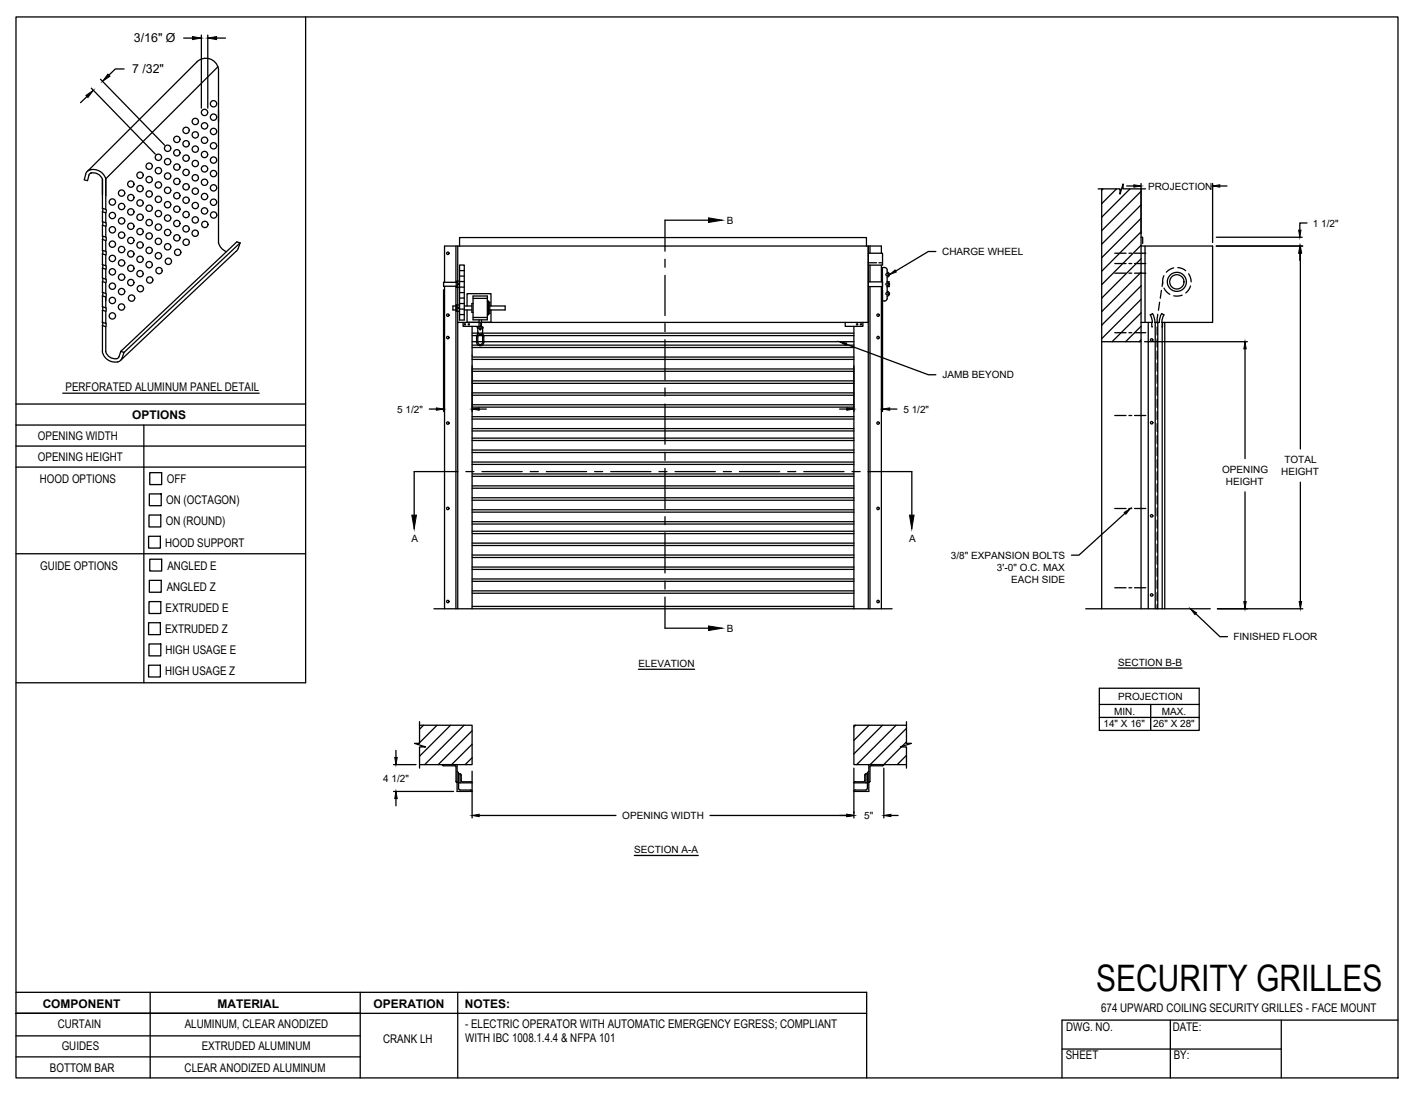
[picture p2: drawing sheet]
<svg xmlns="http://www.w3.org/2000/svg" width="279mm" height="216mm" viewBox="0 0 279 216" stroke-linecap="round" stroke-linejoin="round" font-family="sans-serif">
<!-- layer: CRANK LH -->
<g fill="none" stroke="#000" stroke-width=".25">
<path d="M216.7 37.3h4.3v1l.6-2v1h4.4M217.4 37.3v82.8M217.6 37.3l-.2 .2M220.3 37.3l-2.9 2.9M223 37.3l-5.6 5.6M225.1 37.3v82.8M225.1 37.8l-7.7 7.7M87.7 56.5v63.6M90 48.6v7.1M90 56.5v63.6M90.3 48.6v71.5M90.3 55.7h-2.8v.8h2.8"/>
<path d="M90.6 56.1h.1M90.7 48.6v-1.7h80.3v1.7M90.7 55.5h-.7v1.2h.7M90.7 52.3h.9v10.9h-.9zM90.7 56.7h.9M90.7 55.6h.9M90.7 59.9h.9M90.7 58.8h.9M90.7 57.7h.9M90.7 54.5h.9M90.7 53.4h.9M93.3 59.9h-.2v1.7h.2"/>
<path d="M93.3 58.4h2.9v4.7h-2.9zM93.3 58.9h2.9M96.2 59.4h.2v2.7h-.2M96.4 59.7h.2v2.2h-.2M171.3 55.6h2.8v1h-2.8M171.3 50h2.8v2.3h-2.8M171.3 48.6v71.5M171.3 51.9h1.7M171.7 48.6v1.4M171.7 52.3v3.3M171.7 56.6v63.5M173.4 51.9h.7"/>
<path d="M173.9 50v-1.4h-86.2v7.1M173.9 52.3v3.3M173.9 56.6v63.5M175 57.5a.48 .48 0 0 1 .5 .5 .48 .48 0 0 1-.5 .4M175 53.7a.48 .48 0 0 1 .5 .5 .48 .48 0 0 1-.5 .5M175 55.6a.48 .48 0 0 1 .5 .5 .48 .48 0 0 1-.5 .5M175 53.7v-.7l-.4-.2h-.5v6.6l.7-.1 .2-.4M175 54.7v.9h.5M175 58.4v.5M175.5 56.6h-.5v.9M220 50h2.2M220 52h2.2"/>
<path d="M220 53.9h2.2M222.8 50h.5M222.8 52h.5M222.8 53.9h.5M223.9 50h2.2M223.9 52h2.2M223.9 53.9h2.2M225.1 40.4l-7.7 7.8M225.1 43.1l-7.7 7.8M225.1 45.8l-7.7 7.7M225.1 48.6h14.2v15h-10M225.1 46.8h.4v1.3"/>
<path d="M225.1 48.4l-7.7 7.8M225.1 51.1l-7.7 7.7M225.1 53.7l-7.7 7.8M225.1 56.4l-7.7 7.8M225.1 59.1l-7.7 7.7M225.9 48.6v15M228.8 59.6l-.2 1.6M229.2 57.3l-.3 1.6M229.4 55.6l-.1 .9M229.7 54.4l-.2 .5-.1 1.1M229.7 56.9l.5 .7 .6 .5M231.6 52.9l-.7 .2-.8 .6"/>
<path d="M232.4 52.8l.9 .2 .7 .4M233.3 58.3l-1 .1h-.7M234.5 54l.4 .7 .1 .9M234.9 56.4l-.2 .6-.7 .8M90 60.4h-.6v.8h.6M90.3 63.6h81M90.6 60.8h.1M90.7 62.1h.9M90.7 61h.9M90.7 60.2h-.7v1.2h.7M91.4 63.6v.8h3.5v-.8M91.6 60.4h1.5"/>
<path d="M91.6 61.2h1.5M92.2 60.4v-2.4h4.7v2.4M92.2 61.2v2.4h2.3M93.2 64.4v55.7M93.2 67.4h75.3M93.2 77.5h75.3M93.2 78h75.3M93.2 75.2h75.3M93.2 75.6h75.3M93.2 72.8h75.3M93.2 73.3h75.3M93.2 70.5h75.3"/>
<path d="M93.2 70.9h75.3M93.2 68.1h75.3M93.2 68.6h75.3M93.2 79.9h75.3M93.2 65.7h75.3M93.2 66.2h75.3M93.3 62.7h2.9M94.3 64.8l-.2-.1 .2-.2h.9l.1 .2-.1 .1M94.3 64.8v.7a.48 .48 0 0 0 .5 .5 .48 .48 0 0 0 .4-.5v-.7M94.3 64.8h.9M94.3 65.6l-.1 .4M94.3 66.2a.48 .48 0 0 1 .6-.2 .48 .48 0 0 1 .3 .5v1a.48 .48 0 0 1-.4 .5 .48 .48 0 0 1-.5-.5z"/>
<path d="M94.5 63.1v1.4M95 63.1v1.4M95.2 65.6l.2 .7a2.14 2.14 0 0 1-.1 1.7 .71 .71 0 0 1-.8 .2 .71 .71 0 0 1-.5-.7v-1l.2-.5M96.6 60.4h3.1v.8h-3.1M96.9 61.2v2.4h-1.9M166.8 63.6v.8h3.5v-.8M168.5 64.4v55.7M217.4 67.4h7.7M220 65.7h2.2M222.8 65.7h.5M223.9 65.7h2.2M225.1 63.6h2.3"/>
<path d="M225.1 61.7l-5.7 5.7M225.1 64.4l-3 3M225.1 67.1l-.3 .3M226.6 63.6v56.5M227.3 63.6v.9h.1M227.4 61.9l.4 1 .1 .7h.9M227.4 61.9l-.4 .2 .3 .7 .1 .8M227.9 63.6v56.5M228.3 64.5v1.6M228.3 66.9v1.6M228.3 69.3v1.6M228.3 71.7v1.6"/>
<path d="M228.3 74.1v1.5M228.3 76.4v1.6M228.3 78.8v1.6M228.5 62l-.2 1.7M228.5 63.6v56.5M229.2 61.9l-.4 1-.1 .7M229.2 61.9l.5 .2-.3 .7-.1 .8M229.3 63.6v56.5M229.4 63.6v.9h-.1M229.8 63.6v56.5M93.2 84.6h75.3M93.2 85h75.3"/>
<path d="M93.2 82.2h75.3M93.2 82.7h75.3M93.2 80.3h75.3M93.2 91.2h75.3M93.2 91.7h75.3M93.2 88.8h75.3M93.2 89.3h75.3M93.2 86.5h75.3M93.2 86.9h75.3M93.2 95.9h75.3M93.2 96.4h75.3M93.2 93.5h75.3"/>
<path d="M93.2 94h75.3M93.2 98.2h75.3M93.2 98.7h75.3M220 82h2.2M222.8 82h.5M223.9 82h2.2M228.3 81.2v1.6M228.3 83.6v1.6M228.3 86v1.5M228.3 88.3v1.6M228.3 90.7v1.6M228.3 93.1v1.6"/>
<path d="M228.3 95.5v1.6M228.3 97.9v1.6M93.2 119.7h75.3M93.2 103h75.3M93.2 103.4h75.3M93.2 100.6h75.3M93.2 101.1h75.3M93.2 109.5h75.3M93.2 110h75.3M93.2 107.2h75.3M93.2 107.7h75.3M93.2 104.8h75.3"/>
<path d="M93.2 105.3h75.3M93.2 114.3h75.3M93.2 114.7h75.3M93.2 111.9h75.3M93.2 112.4h75.3M93.2 116.6h75.3M93.2 117.1h75.3M220 100.4h2.2M220 116h2.2M222.8 100.4h.5M222.8 116h.5M223.9 100.4h2.2"/>
<path d="M223.9 116h2.2M228.3 100.2v1.6M228.3 102.6v1.6M228.3 105v1.6M228.3 107.4v1.6M228.3 109.8v1.6M228.3 112.2v1.5M228.3 114.5v1.6M228.3 116.9v1.6M228.3 119.3v.8M85.6 120.1h90.4M214.2 120.1h24.6"/>
<path d="M82.7 146.7l-.3 .2M82.8 143.1h10.4v7.8h-10.4M82.8 142.4v4.3h-1l2.2 .7h-1.2v4.2M83.6 143.1l-.8 .8M86.2 143.1l-3.4 3.5M87.5 151.1l-.3-.2h3v5.3h2.9l-.3-.3M87.5 151.1h2.3M88.9 143.1l-6.1 6.1M89.8 151.1l.2 .2v2.9l.2 .2M90.2 152.3l.3 .3v3M90.2 154.4h.1M90.5 155.6l.3 .3"/>
<path d="M90.5 152.7h.3M90.8 152.7l.2 .2M90.8 152.7v1.8M90.8 155.9h2.1M91 153l.1 1.2 1.8 .1M91.6 143.1l-7.8 7.8M92.9 154.3l.2 .2h-2.6M93.2 144.2l-6.7 6.7M93.2 146.9l-4.1 4M93.2 149.5l-1.4 1.4M168.7 154.3l-.2 .2h2.7M168.7 154.3h1.7"/>
<path d="M168.8 155.9h2.1M168.8 143.1l-.3 .3M170.6 153v1.1l-.2 .2M170.8 152.7l-.2 .2M171.1 155.6l-.3 .3M171.2 152.7h-.3v1.8M171.2 152.6v3M171.4 152.3l-.3 .3M171.4 154.4h.1M171.5 143.1l-3 3M171.6 154.2l-.2 .2M171.7 151.3v2.9"/>
<path d="M171.9 151.1l-.3 .2M171.9 151.1h2.3M174.1 143.1l-5.6 5.7M174.4 150.9l-.3 .2M174.4 150.9h-3v5.3h-2.9l.3-.3M176.8 143.1l-7.8 7.8M177.9 147.4l-3.5 3.5M178.9 143.1h-10.4v7.8h10.4M178.9 142.4v4.3h.9l-2.1 .7h1.2v4.2M178.9 143.7l-7.2 7.2M178.9 146.4l-1 .9M178.9 149.1l-1.9 1.8"/>
<circle cx="88.4" cy="50" r=".24"/>
<circle cx="90.5" cy="56.1" r=".1"/>
<circle cx="175" cy="56.1" r=".24"/>
<circle cx="175" cy="58" r=".24"/>
<circle cx="175" cy="54.2" r=".24"/>
<circle cx="232.2" cy="55.6" r="1.41"/>
<circle cx="232.2" cy="55.6" r="1.89"/>
<circle cx="88.4" cy="66.6" r=".24"/>
<circle cx="88.4" cy="62.2" r=".24"/>
<circle cx="90.5" cy="60.8" r=".1"/>
<circle cx="91.7" cy="64" r=".12"/>
<circle cx="92.5" cy="64" r=".12"/>
<circle cx="94.8" cy="65" r=".12"/>
<circle cx="169.1" cy="64" r=".12"/>
<circle cx="169.9" cy="64" r=".12"/>
<circle cx="173.3" cy="62.2" r=".24"/>
<circle cx="173.3" cy="66.6" r=".24"/>
<circle cx="227.2" cy="67.1" r=".24"/>
<circle cx="88.4" cy="83.5" r=".24"/>
<circle cx="173.3" cy="83.5" r=".24"/>
<circle cx="227.2" cy="83.4" r=".24"/>
<circle cx="88.4" cy="118.7" r=".24"/>
<circle cx="88.4" cy="100.3" r=".24"/>
<circle cx="173.3" cy="118.7" r=".24"/>
<circle cx="173.3" cy="100.3" r=".24"/>
<circle cx="227.2" cy="101.8" r=".24"/>
<circle cx="227.2" cy="117.4" r=".24"/>
</g>
<!-- layer: ANNOTATIONS -->
<g fill="none" stroke="#000" stroke-width=".25">
<path d="M17.2 19.1l-1.3 1.2M18 17.4l12.6 13M19.8 15.6l12.7 13M24.5 13.6h-1.7l-1.3 1.2M36.2 7.5h1.8M39.7 6.9v14.4M41 6.9v14.4M42.7 7.5h1.8M222.3 36.7h1.4M225.1 36.2v9.9M239.3 36.2v11.7M240.7 36.7h1.4"/>
<path d="M87.5 57.2v24M174.1 57.3v23.9M184.7 49.6h-1.5l-6.5 3.9M240 48.6h17.1M240 46.8h16.9M256.5 50v1.4M256.6 50v38.6M257.9 44h-1.4v1.4M93.2 72.2v9M167 67.9l16.2 6.1h1.5M168.5 72.2v9M225.8 67.4h20.3"/>
<path d="M245.7 68.9v21.6M84.7 80.7h1.4M94.6 80.7h1.4M165.7 80.7h1.4M175.6 80.7h1.4M245.7 97.1v21.6M256.6 95.2v23.5M222 101.3l-9.1 8.3h-1.5M126 132.1h11.1M216.9 135.8h19.7v8.3h-19.7zM216.9 139h19.7M220.6 131.8h12.6"/>
<path d="M227.1 139v5.1M235.9 121.1l4.8 4.5h1.5M240.2 120.1h16.9M77.7 150.9h4.4M77.7 156.2h11.8M78.1 148.1v1.4M78.1 157.6v1.4M93.2 152.2v9.2M168.5 151.6v9.8M174.4 151.6v9.8M216.9 141.6h19.7M94.6 160.9h26.9"/>
<path d="M125.2 168.8h12.6M140.1 160.9h27M175.8 160.9h1.4"/>
</g>
<g fill="#000" stroke="#000" stroke-width=".2">
<path d="M17 18.8l1.4-1-1 1.4zM21.3 14.6l.4 .4-1.5 1zM38 7.2l1.7 .3-1.7 .3zM41 7.5l1.7-.3v.6zM223.7 36.5l1.4 .2-1.4 .2zM239.3 36.7l1.4-.2v.4zM175.5 54.2l1.1-.9 .2 .4zM256.5 48.6l.2 1.4h-.5zM256.2 45.4h.5l-.2 1.4zM256.6 48.6l.2 1.4h-.5zM165.7 67.4l1.4 .3-.2 .5zM245.7 67.4l.2 1.5h-.5z"/>
<path d="M86.1 80.5l1.4 .2-1.4 .3zM93.2 80.7l1.4-.2v.5zM167.1 80.5l1.4 .2-1.4 .3zM174.1 80.7l1.5-.2v.5zM221.8 101.1l1.2-.7-.9 1.1zM245.4 118.7h.5l-.2 1.4zM256.3 118.7h.5l-.2 1.4zM234.9 120.1l1.2 .8-.3 .4zM77.9 149.5h.5l-.3 1.4zM78.1 156.2l.3 1.4h-.5zM93.2 160.9l1.4-.2v.5zM167.1 160.7l1.4 .2-1.4 .3z"/>
<path d="M174.4 160.9l1.4-.2v.5z"/>
</g>
<!-- layer: CRANK LH -->
<path d="M93.2 70.2h.1" fill="none" stroke="#000" stroke-width=".2"/>
<!-- layer: SECTION CUTS -->
<g fill="none" stroke="#000" stroke-width=".25">
<path d="M131.2 51.2v1.5M131.2 54.3v8M139.8 43.5h-8.6v6.1M131.2 63.9v1.5M131.2 67v8M131.2 76.6v1.5M131.2 79.7v8M90.3 93.1h-8.6v8.6M91.9 93.1h1.6M95.1 93.1h7.9M104.6 93.1h1.6M107.8 93.1h7.9"/>
<path d="M117.3 93.1h1.6M120.5 93.1h7.9M130 93.1h1.6M131.2 89.3v1.5M131.2 92.4v8M133.2 93.1h7.9M142.7 93.1h1.6M145.9 93.1h7.9M155.4 93.1h1.6M158.6 93.1h7.9M168.1 93.1h1.6M171.3 93.1h8.6v8.6"/>
<path d="M131.2 102v1.5M131.2 105.1v8M131.2 114.7v1.5M131.2 117.8v6.2h8.6"/>
</g>
<path d="M139.8 43l2.7 .5-2.7 .4zM81.3 101.7h.9l-.5 2.7zM179.5 101.7h.9l-.5 2.7zM139.8 123.5l2.7 .5-2.7 .4z" fill="#000" stroke="#000" stroke-width=".2"/>
<!-- layer: DETAILS -->
<g fill="none" stroke="#000" stroke-width=".25">
<path d="M38.9 12.2a2.53 2.53 0 0 1 4.2 1.3v10.5M38.9 12.2l-21.6 21.6M43 13.2l-22.1 22.1M16.9 34.4l-.3 1.1 .7 .2 .2-1.1M17.7 33.5a2.59 2.59 0 0 1 3.2 1.8M17.9 34.2a1.94 1.94 0 0 1 2.3 1.2v5.7l.7 .2v-6M18 33.4a1.26 1.26 0 0 0-1.1 1M18.1 34.1l-.6 .5M43.1 21.8v26.1a2.59 2.59 0 0 0 1.5 1.8M20.2 57.7v.7M20.2 49.4v.7M20.2 52.2v.7"/>
<path d="M20.2 54.9v.7M20.2 43.8v.6M20.2 41.1v.7M20.2 46.6v.7M20.2 47.3l.7 .2v2.1l-.7-.2zM20.2 50.1l.7 .2v2.1l-.7-.2zM20.9 42l-.7-.2v2l.7 .2M20.9 44.7l-.7-.2v2.1l.7 .2M20.9 53.1l-.7-.2v2l.7 .2M20.9 55.8l-.7-.2v2.1l.7 .2M20.9 58.6l-.7-.2v2.1l.7 .2M20.9 42v2"/>
<path d="M20.9 44.7v2.1M20.9 53.1v2M20.9 55.8v2.1M20.9 58.6v2.1M20.9 41.3v.7M20.9 43.9v.7M20.9 46.8v.7M20.9 49.6v.7M20.9 52.4v.7M20.9 55.1v.7M20.9 57.9v.7M47.4 47.9a2.44 2.44 0 0 1-.8 1.7l-22.7 21.4"/>
<path d="M47.4 47.9l-22.9 21.7M47.4 47.9l-.7-.2-22.9 21.6M20.2 63.6v.7M20.2 60.5v.7M20.2 69.5a2.49 2.49 0 0 0 3.6 1.7l.3-.6 .4-1-.7-.3-.3 1.1M20.2 61.2l.7 .2v2.4l-.7-.2zM20.9 69.4a1.76 1.76 0 0 0 2.5 1.2l.1-.2M20.9 63.8v.6M20.9 64.5l-.7-.2v5.2M20.9 64.5v4.9M20.9 60.7v.7"/>
<circle cx="22.2" cy="39.9" r=".62"/>
<circle cx="24" cy="38.1" r=".62"/>
<circle cx="25.8" cy="36.3" r=".62"/>
<circle cx="25.8" cy="39" r=".62"/>
<circle cx="27.6" cy="34.6" r=".62"/>
<circle cx="27.6" cy="37.2" r=".62"/>
<circle cx="29.4" cy="32.8" r=".62"/>
<circle cx="29.4" cy="38.3" r=".62"/>
<circle cx="29.4" cy="35.4" r=".62"/>
<circle cx="31.3" cy="36.5" r=".62"/>
<circle cx="31.3" cy="31" r=".62"/>
<circle cx="31.3" cy="33.7" r=".62"/>
<circle cx="31.3" cy="39.3" r=".62"/>
<circle cx="33.1" cy="31.9" r=".62"/>
<circle cx="33.1" cy="34.7" r=".62"/>
<circle cx="33.1" cy="29.3" r=".62"/>
<circle cx="33.1" cy="37.6" r=".62"/>
<circle cx="34.9" cy="33" r=".62"/>
<circle cx="34.9" cy="38.6" r=".62"/>
<circle cx="34.9" cy="27.5" r=".62"/>
<circle cx="34.9" cy="35.8" r=".62"/>
<circle cx="34.9" cy="30.2" r=".62"/>
<circle cx="36.7" cy="25.7" r=".62"/>
<circle cx="36.7" cy="34" r=".62"/>
<circle cx="36.7" cy="36.9" r=".62"/>
<circle cx="36.7" cy="31.2" r=".62"/>
<circle cx="36.7" cy="39.5" r=".62"/>
<circle cx="36.7" cy="28.4" r=".62"/>
<circle cx="38.5" cy="24" r=".62"/>
<circle cx="38.5" cy="26.6" r=".62"/>
<circle cx="38.5" cy="29.4" r=".62"/>
<circle cx="38.5" cy="35.1" r=".62"/>
<circle cx="38.5" cy="32.3" r=".62"/>
<circle cx="38.5" cy="37.7" r=".62"/>
<circle cx="40.4" cy="24.8" r=".62"/>
<circle cx="40.4" cy="33.3" r=".62"/>
<circle cx="40.4" cy="30.5" r=".62"/>
<circle cx="40.4" cy="27.7" r=".62"/>
<circle cx="40.4" cy="22.2" r=".62"/>
<circle cx="40.4" cy="38.8" r=".62"/>
<circle cx="40.4" cy="36" r=".62"/>
<circle cx="42.1" cy="31.6" r=".62"/>
<circle cx="42.1" cy="34.3" r=".62"/>
<circle cx="42.1" cy="37.1" r=".62"/>
<circle cx="42.1" cy="20.5" r=".62"/>
<circle cx="42.1" cy="28.8" r=".62"/>
<circle cx="42.1" cy="39.9" r=".62"/>
<circle cx="42.1" cy="23.1" r=".62"/>
<circle cx="42.1" cy="25.9" r=".62"/>
<circle cx="22.2" cy="56.5" r=".62"/>
<circle cx="22.2" cy="51" r=".62"/>
<circle cx="22.2" cy="45.3" r=".62"/>
<circle cx="22.2" cy="48.2" r=".62"/>
<circle cx="22.2" cy="59.3" r=".62"/>
<circle cx="22.2" cy="42.5" r=".62"/>
<circle cx="22.2" cy="53.6" r=".62"/>
<circle cx="24" cy="57.5" r=".62"/>
<circle cx="24" cy="40.8" r=".62"/>
<circle cx="24" cy="43.6" r=".62"/>
<circle cx="24" cy="49.2" r=".62"/>
<circle cx="24" cy="51.9" r=".62"/>
<circle cx="24" cy="46.4" r=".62"/>
<circle cx="24" cy="54.7" r=".62"/>
<circle cx="25.8" cy="47.5" r=".62"/>
<circle cx="25.8" cy="55.8" r=".62"/>
<circle cx="25.8" cy="44.7" r=".62"/>
<circle cx="25.8" cy="50.1" r=".62"/>
<circle cx="25.8" cy="52.9" r=".62"/>
<circle cx="25.8" cy="41.8" r=".62"/>
<circle cx="26" cy="58.8" r=".62"/>
<circle cx="27.6" cy="54" r=".62"/>
<circle cx="27.6" cy="48.4" r=".62"/>
<circle cx="27.6" cy="45.7" r=".62"/>
<circle cx="27.6" cy="51.2" r=".62"/>
<circle cx="27.6" cy="40.1" r=".62"/>
<circle cx="27.6" cy="42.9" r=".62"/>
<circle cx="27.7" cy="57" r=".62"/>
<circle cx="29.4" cy="52.2" r=".62"/>
<circle cx="29.4" cy="41.1" r=".62"/>
<circle cx="29.4" cy="43.9" r=".62"/>
<circle cx="29.4" cy="46.6" r=".62"/>
<circle cx="29.4" cy="49.4" r=".62"/>
<circle cx="29.5" cy="55.3" r=".62"/>
<circle cx="31.3" cy="50.5" r=".62"/>
<circle cx="31.3" cy="47.6" r=".62"/>
<circle cx="31.3" cy="44.8" r=".62"/>
<circle cx="31.3" cy="42.2" r=".62"/>
<circle cx="31.4" cy="53.4" r=".62"/>
<circle cx="33.1" cy="43" r=".62"/>
<circle cx="33.1" cy="45.9" r=".62"/>
<circle cx="33.1" cy="48.7" r=".62"/>
<circle cx="33.1" cy="40.4" r=".62"/>
<circle cx="33.2" cy="51.6" r=".62"/>
<circle cx="34.9" cy="46.9" r=".62"/>
<circle cx="34.9" cy="44.1" r=".62"/>
<circle cx="34.9" cy="41.3" r=".62"/>
<circle cx="35.1" cy="49.8" r=".62"/>
<circle cx="36.7" cy="45.2" r=".62"/>
<circle cx="36.7" cy="42.3" r=".62"/>
<circle cx="36.7" cy="47.8" r=".62"/>
<circle cx="38.5" cy="46" r=".62"/>
<circle cx="38.5" cy="40.6" r=".62"/>
<circle cx="38.5" cy="43.4" r=".62"/>
<circle cx="40.4" cy="41.6" r=".62"/>
<circle cx="40.4" cy="44.3" r=".62"/>
<circle cx="42.2" cy="42.4" r=".62"/>
<circle cx="22.2" cy="62.3" r=".62"/>
<circle cx="24" cy="60.6" r=".62"/>
</g>
<!-- layer: TITLE BLOCK -->
<g fill="none" stroke="#000" stroke-width=".25">
<path d="M3.2 3.3h272.6v209.4h-272.6zM60.3 3.3v131.4h-57.1M3.2 79.7h57.1M12.4 77.6h38.7M3.2 88h57.1M3.2 92.2h57.1M3.2 83.9h57.1M28.4 83.9v50.8M29.5 97.5h2.3v2.3h-2.3zM29.5 93.3h2.4v2.3h-2.4zM3.2 109.3h57.1M29.3 105.8h2.3v2.4h-2.3z"/>
<path d="M29.4 118.7h2.3v2.4h-2.3zM29.4 101.6h2.3v2.4h-2.3zM29.5 114.5h2.3v2.4h-2.3zM29.5 110.4h2.4v2.3h-2.4zM29.3 122.9h2.3v2.3h-2.3zM29.3 131.3h2.3v2.3h-2.3zM29.4 127.1h2.3v2.3h-2.3zM3.2 195.8h167.8v16.9M29.6 195.8v16.9M71.1 200h-67.9h167.8M71.1 195.8v16.9M90.3 195.8v16.9"/>
<path d="M3.2 208.6h67.9M3.2 204.4h67.9M209.6 207h43.2M230.9 201.3v11.4M252.8 201.3v11.4M275.8 201.3h-66.2v11.4"/>
</g>
<text font-size="7.2" x="216.3" y="195.5">SECURITY GRILLES</text>
<g font-size="2.4">
<text x="26.4" y="8.4">3/16&quot; Ø</text>
<text x="26.1" y="14.5">7 /32&quot;</text>
<text x="12.9" y="77.1">PERFORATED ALUMINUM PANEL DETAIL</text>
<text x="26.1" y="82.6">OPTIONS</text>
<text x="7.5" y="86.8">OPENING WIDTH</text>
<text x="7.5" y="91">OPENING HEIGHT</text>
<text x="7.9" y="95.3">HOOD OPTIONS</text>
<text x="32.9" y="95.4">OFF</text>
<text x="32.8" y="99.5">ON (OCTAGON)</text>
<text x="32.6" y="107.9">HOOD SUPPORT</text>
<text x="32.7" y="103.7">ON (ROUND)</text>
<text x="7.9" y="112.4">GUIDE OPTIONS</text>
<text x="33" y="112.4">ANGLED E</text>
<text x="32.9" y="116.6">ANGLED Z</text>
<text x="32.6" y="124.9">EXTRUDED Z</text>
<text x="32.7" y="120.7">EXTRUDED E</text>
<text x="32.7" y="129.1">HIGH USAGE E</text>
<text x="32.6" y="133.3">HIGH USAGE Z</text>
<text x="8.4" y="198.9">COMPONENT</text>
<text x="11.4" y="202.8">CURTAIN</text>
<text x="36.5" y="202.9">ALUMINUM, CLEAR ANODIZED</text>
<text x="42.9" y="198.8">MATERIAL</text>
<text x="73.7" y="198.9">OPERATION</text>
<text x="91.7" y="198.9">NOTES:</text>
<text x="91.8" y="202.8">- ELECTRIC OPERATOR WITH AUTOMATIC EMERGENCY EGRESS; COMPLIANT</text>
<text x="210.4" y="203.6">DWG. NO.</text>
<text x="217.3" y="199.8">674 UPWARD COILING SECURITY GRILLES - FACE MOUNT</text>
<text x="231.4" y="203.4">DATE:</text>
<text x="12.2" y="207.3">GUIDES</text>
<text x="39.8" y="207.2">EXTRUDED ALUMINUM</text>
<text x="75.6" y="205.8">CRANK LH</text>
<text x="91.8" y="205.7">WITH IBC 1008.1.4.4 &amp; NFPA 101</text>
<text x="210.3" y="209.1">SHEET</text>
<text x="231.6" y="209">BY:</text>
<text x="9.8" y="211.5">BOTTOM BAR</text>
<text x="36.4" y="211.6">CLEAR ANODIZED ALUMINUM</text>
</g>
<g font-size="2">
<text x="226.5" y="37.4">PROJECTION</text>
<text x="143.4" y="44.2">B</text>
<text x="259" y="44.7">1 1/2&quot;</text>
<text x="185.9" y="50.4">CHARGE WHEEL</text>
<text x="185.9" y="74.7">JAMB BEYOND</text>
<text x="78.4" y="81.4">5 1/2&quot;</text>
<text x="178.2" y="81.4">5 1/2&quot;</text>
<text x="241.1" y="93.3">OPENING</text>
<text x="241.9" y="95.7">HEIGHT</text>
<text x="252.8" y="93.8">HEIGHT</text>
<text x="253.4" y="91.4">TOTAL</text>
<text x="81.2" y="107">A</text>
<text x="179.4" y="107">A</text>
<text x="187.6" y="110.3">3/8&quot; EXPANSION BOLTS</text>
<text x="196.7" y="112.7">3'-0&quot; O.C. MAX</text>
<text x="199.5" y="115">EACH SIDE</text>
<text x="143.4" y="124.8">B</text>
<text x="126" y="131.7">ELEVATION</text>
<text x="220.6" y="131.4">SECTION B-B</text>
<text x="243.4" y="126.4">FINISHED FLOOR</text>
<text x="217.7" y="143.4">14&quot; X 16&quot;</text>
<text x="219.8" y="141">MIN.</text>
<text x="220.6" y="138.2">PROJECTION</text>
<text x="227.6" y="143.4">26&quot; X 28&quot;</text>
<text x="229.3" y="141">MAX.</text>
<text x="75.6" y="154.2">4 1/2&quot;</text>
<text x="122.8" y="161.6">OPENING WIDTH</text>
<text x="170.5" y="161.6">5&quot;</text>
<text x="125.2" y="168.4">SECTION A-A</text>
</g>
</svg>
